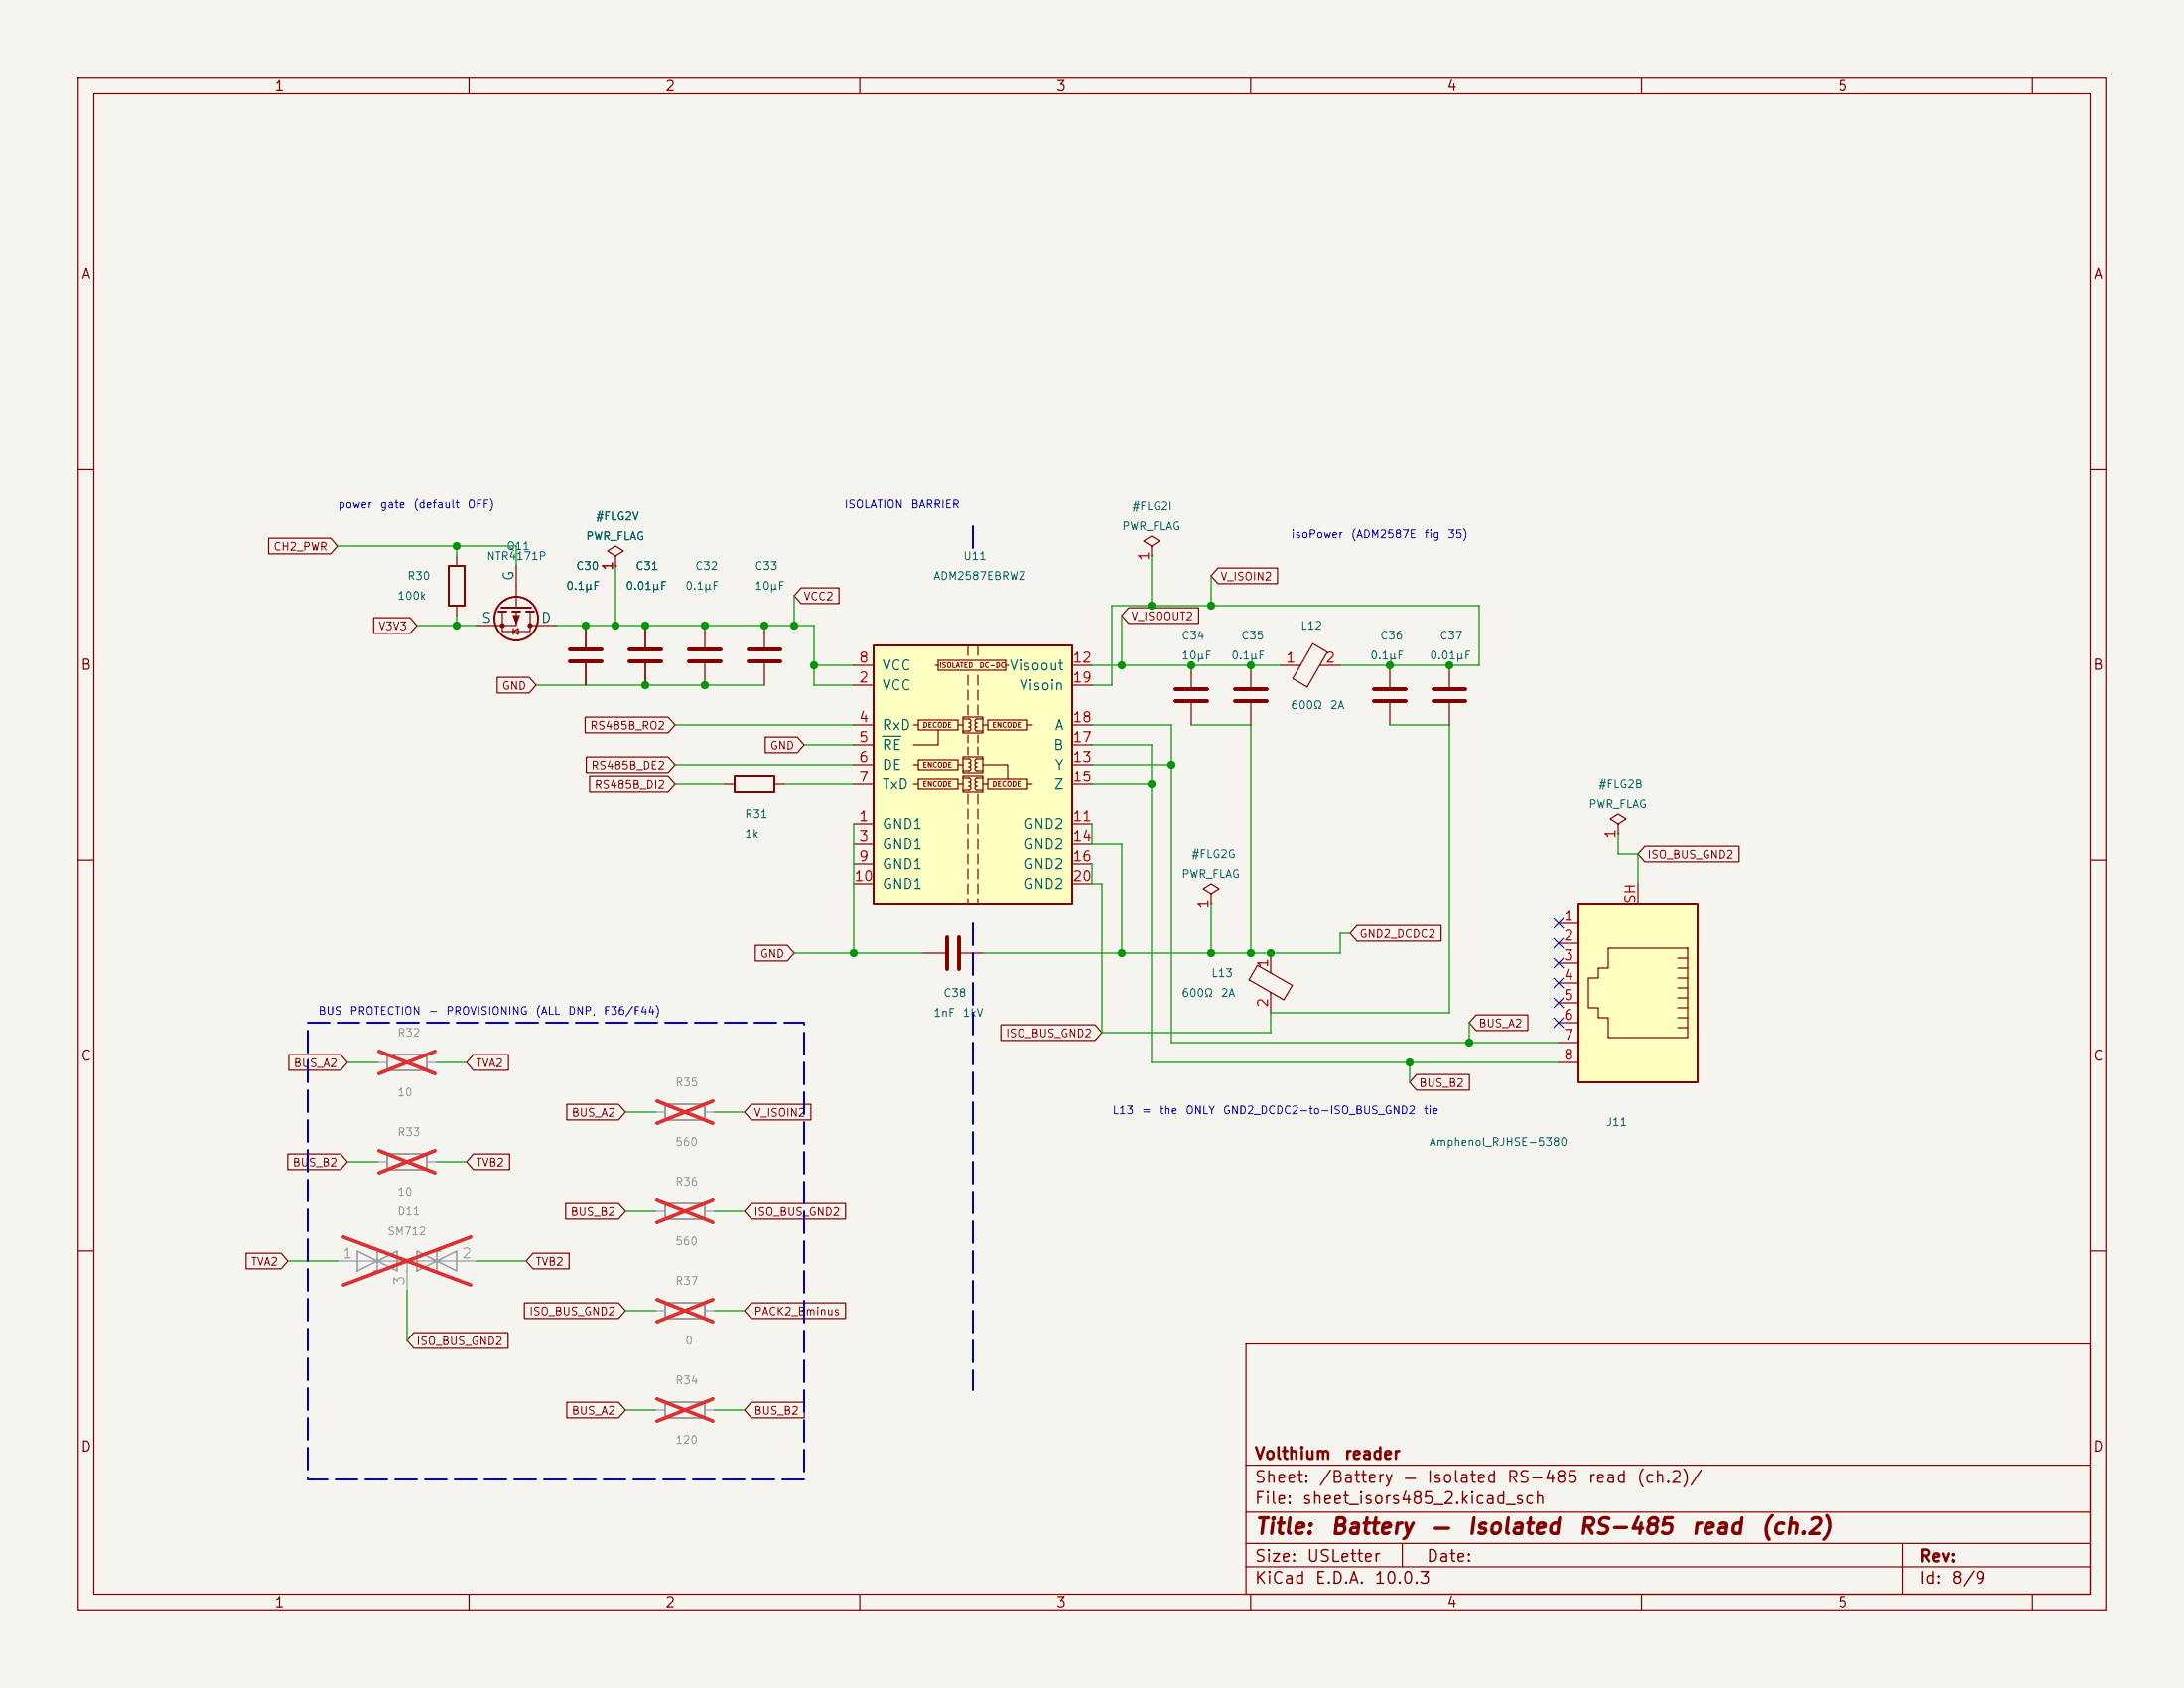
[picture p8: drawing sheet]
<svg xmlns="http://www.w3.org/2000/svg" width="279mm" height="216mm" viewBox="0 0 279 216" stroke-linecap="round" stroke-linejoin="round" font-family="sans-serif">
<path d="M0 0h279.4v215.9h-279.4z" fill="#f5f4ef" stroke="#f5f4ef" stroke-width=".13"/>
<g fill="none" stroke="#840000" stroke-width=".15">
<path d="M10 10h259.4v195.9h-259.4zM12 12h255.4v191.9h-255.4zM60 10v2M110 10v2M160 10v2M210 10v2M260 10v2M10 60h2M267.4 60h2M177.8 85.1v2.8M177.8 89.9v2.8M10 110h2"/>
<path d="M267.4 110h2M118.1 121.9h2.8M122.9 121.9h2.8M160.9 123.5l4.4 2.5-1.1 1.9-4.4-2.6zM162.6 121.9v2.6M162.6 126.9v2.6M10 160h2M159.4 171.9h108v32h-108zM267.4 160h2M159.4 197.4h108M159.4 193.4h108M159.4 187.4h108"/>
<path d="M179.4 197.4v3M243.4 197.4v6.5M60 203.9v2M110 203.9v2M159.4 200.4h108M160 203.9v2M210 203.9v2M260 203.9v2"/>
</g>
<path d="M175.8 88.1h4M175.8 89.7h4M121.2 119.9v4.1M122.7 119.9v4.1" fill="none" stroke="#840000" stroke-width=".51"/>
<path d="M111.8 82.6h25.4v33h-25.4z" fill="#ffffc2"/>
<g fill="none" stroke="#840000" stroke-width=".15">
<path d="M109.2 92.7h2.6M109.2 97.8h2.6M109.2 85.1h2.6M109.2 87.6h2.6M109.2 95.3h2.6M116.8 92.7h.7M116.8 97.8h.7M117.5 99.7h5.1v1.3h-5.1zM117.5 92.1h5.1v1.2h-5.1zM117.5 97.2h5.1v1.2h-5.1zM119.6 85.1h.4M120 93.3v2h-3.2"/>
<path d="M120 84.5h8.7v1.2h-8.7zM122.6 92.7h.6M122.6 97.8h.6M123.2 91.7h2.5v2h-2.5zM123.2 96.8h2.5v2h-2.5zM123.2 99.3h2.5v2h-2.5zM123.2 91.9h.8l.1 .1 .1 .3-.2 .2h.1l.1 .3-.2 .2h.1l.1 .2-.2 .3h-.8M123.2 97h.8l.1 .1 .1 .3-.2 .1 .1 .1 .1 .2-.2 .2 .1 .1 .1 .2-.2 .2-.8 .1M123.2 99.6h.8l.1 .1 .1 .2-.2 .2 .1 .1 .1 .2-.2 .2 .1 .1 .1 .1-.2 .3h-.8M123.8 82.6v1.2M123.8 86.4v1.2M123.8 88.3v1.2"/>
<path d="M123.8 90.2v1.2M123.8 94v1M123.8 95.5v1M125.1 82.6v1.2M125.1 86.4v1.2M125.1 88.3v1.2M125.1 90.2v1.2M125.1 94v1M125.1 95.5v1M125.7 91.9l-.8 .1-.2 .2 .1 .2 .2 .1-.3 .2 .1 .2 .2 .1-.3 .1 .1 .3 .1 .1h.8M125.7 97h-.8l-.2 .3 .1 .2h.2l-.3 .2 .1 .3h.2l-.3 .2 .1 .3 .1 .1h.8M125.7 99.6h-.8l-.2 .2 .1 .2 .2 .1-.3 .2 .1 .2 .2 .1-.3 .1 .1 .3 .1 .1h.8"/>
<path d="M125.7 97.8h3.2v1.9M125.7 92.7h.7M126.4 92.1h5v1.2h-5zM126.4 99.7h5v1.3h-5zM128.7 85.1h.3M131.4 92.7h.7M137.2 92.7h2.5M137.2 97.8h2.5M137.2 85.1h2.5M137.2 87.6h2.5M137.2 95.3h2.5M109.2 100.3h2.6"/>
<path d="M109.2 105.4h2.6M109.2 108h2.6M109.2 110.5h2.6M109.2 113h2.6M116.8 100.3h.7M122.6 100.3h.6M123.8 101.6v1.3M123.8 103.5v1.3M123.8 105.4v1.3M123.8 107.3v1.3M123.8 109.2v1.3M123.8 111.1v1.3"/>
<path d="M123.8 113v1.3M123.8 114.9v.7M125.1 101.6v1.3M125.1 103.5v1.3M125.1 105.4v1.3M125.1 107.3v1.3M125.1 109.2v1.3M125.1 111.1v1.3M125.1 113v1.3M125.1 114.9v.7M125.7 100.3h.7M131.4 100.3h.7"/>
<path d="M137.2 100.3h2.5M137.2 105.4h2.5M137.2 108h2.5M137.2 110.5h2.5M137.2 113h2.5"/>
</g>
<path d="M111.8 82.6h25.4v33h-25.4z" fill="none" stroke="#840000" stroke-width=".25"/>
<path d="M112.9 94.1h2.4" fill="none" stroke="#006464" stroke-width=".15"/>
<path d="M201.9 115.6h15.3v22.8h-15.3z" fill="#ffffc2"/>
<g fill="none" stroke="#840000" stroke-width=".15">
<path d="M34.3 68.8h8l.9 1.1-.9 1h-8zM47.8 79h4.7l.8 1-.8 1h-4.7zM58.4 71.1v1.3M58.4 77.5v1.2M64.3 78.2v2.6h3.5v-2.6M66 78.2v1.8h-5M66 72.4v5.3M78.7 71.1l1.1-.6-1.1-.6-1 .6 1 .6v1.3M78.7 72.4h.1M102.5 75.2h4.8v2h-4.8l-.9-1zM144.4 77.7h8.9v2h-8.9l-.9-1zM147.3 69.9l1-.7-1-.6-1 .6 1 .7v1.2"/>
<path d="M147.3 71.1h.1M155.8 72.7h7.6v2h-7.6l-.9-1zM63.6 86.6h4.1l.9 1-.9 1h-4.1zM65.7 80.8l.6-.4v.8zM65.7 80.4v.8M67.8 80h3.3M74.9 91.7h10.6l.9 1-.9 1h-10.6zM74.9 80v2.8M74.9 84.8v2.8M75 96.8h10.5l.9 1-.9 1h-10.5zM75.4 99.3h10.1l.9 1-.9 1h-10.1zM82.5 80v2.8"/>
<path d="M82.5 84.8v2.8M90.2 80v2.8M90.2 84.8v2.8M97.8 80v2.8M97.8 84.8v2.8M97.9 94.2h4.1l.9 1.1-.9 1h-4.1zM152.4 85.1v2.8M152.4 89.9v2.8M160 85.1v2.8M160 89.9v2.8M163.8 85.1h2.6M167.9 82.3l1.9 1.1-2.6 4.5-1.8-1.1z"/>
<path d="M168.9 85.1h2.5M185.4 85.1v2.8M185.4 89.9v2.8M92.7 100.3h1.3M99.1 100.3h1.2M154.9 114.3l1.1-.6-1.1-.7-1 .7 1 .6v1.3M154.9 115.6h.1M173.6 118.4h10.8v2h-10.8l-.9-1zM199.4 118.1h2.5M207 105.4l1-.6-1-.7-1 .7 1 .6v1.3M207 106.7h.1M209.5 113v2.6"/>
<path d="M210.4 108.2h12.1v2h-12.1l-.9-1zM37 134.9h6.6l.8 1-.8 1h-6.6zM60.6 134.9h4.4v2h-4.4l-.9-1zM96.6 120.9h4.1l.9 1-.9 1h-4.1zM128 131.1h12.1l.9 1-.9 1h-12.1zM181.2 137.4h6.8v2h-6.8l-.9-1zM188.8 129.8h6.7v2h-6.7l-.8-1zM199.4 120.7h2.5M199.4 123.2h2.5M199.4 125.7h2.5M199.4 128.3h2.5M199.4 130.8h2.5"/>
<path d="M199.4 133.4h2.5M199.4 135.9h2.5M205.7 121.3h10.2v11.4h-10.2v-2.5h-1.2v-1.3h-1.3v-3.8h1.3v-1.3h1.2zM214.6 127.6h1.3M214.6 126.4h1.3M214.6 125.1h1.3M214.6 123.8h1.3M214.6 122.6h1.3M214.6 128.9h1.3M214.6 131.4h1.3M214.6 130.2h1.3M36.8 147.6h6.8l.8 1-.8 1h-6.8z"/>
<path d="M60.6 147.6h4.6v2h-4.6l-.9-1zM72.4 153.9h6.7l.9 1-.9 1h-6.7zM72.5 141.2h6.6l.9 1-.9 1h-6.6zM96.1 153.9h12.1v2h-12.1l-.9-1zM96.1 141.2h7.6v2h-7.6l-.9-1zM31.5 160.3h4.5l.8 1-.8 1h-4.5zM52.9 170.4h12.1v2.1h-12.1l-.8-1zM67.1 166.6h12l.9 1-.9 1h-12zM68.2 160.3h4.6v2h-4.6l-.9-1zM72.5 179.3h6.6l.9 1-.9 1h-6.6zM96.1 166.6h12.1v2h-12.1l-.9-1zM96.1 179.3h6.8v2h-6.8l-.9-1z"/>
</g>
<g fill="none" stroke="#840000" stroke-width=".25">
<path d="M57.4 72.4h2v5.1h-2zM63.8 78.2h1M64.1 77.7h3.8M65.5 78.2h1M67.3 78.2h1M94 99.3h5.1v2h-5.1zM201.9 115.6h15.3v22.8h-15.3z"/>
<circle cx="66" cy="79.1" r="2.79"/>
</g>
<path d="M49.5 134.9h5.1v2h-5.1zM49.5 147.6h5.1v2h-5.1zM85.1 153.9h5.1v2.1h-5.1zM85.1 141.2h5.1v2.1h-5.1zM85.1 166.6h5.1v2.1h-5.1zM85.1 179.3h5.1v2.1h-5.1z" fill="none" stroke="#9c9b98" stroke-width=".25"/>
<g fill="none" stroke="#9c9b98" stroke-width=".15">
<path d="M48.3 135.9h1.2M54.6 135.9h1.3M48.3 148.6h1.2M54.6 148.6h1.3M83.8 154.9h1.3M83.8 142.2h1.3M90.2 154.9h1.2M90.2 142.2h1.2M43.2 161.3h17.8M52.1 161.3v3.8M83.8 167.6h1.3M90.2 167.6h1.2"/>
<path d="M83.8 180.3h1.3M90.2 180.3h1.2"/>
</g>
<g fill="none" stroke="#e12e31" stroke-width=".46">
<path d="M48.5 134.5l7.2 2.8M55.7 134.5l-7.2 2.8M43.9 158.2l16.3 6.2M48.5 147.2l7.2 2.8M55.7 147.2l-7.2 2.8M60.2 158.2l-16.3 6.2M84 153.5l7.2 2.9M84 140.8l7.2 2.9M91.2 153.5l-7.2 2.9M91.2 140.8l-7.2 2.9M84 166.2l7.2 2.9M84 178.9l7.2 2.9"/>
<path d="M91.2 166.2l-7.2 2.9M91.2 178.9l-7.2 2.9"/>
</g>
<path d="M45.7 160v2.6l5.1-2.6v2.6zM48.8 160h-.5v2.6h-.5M53.3 160l5.1 2.6v-2.6l-5.1 2.6zM56.4 160h-.5v2.6h-.5" fill="none" stroke="#9c9b98" stroke-width=".2"/>
<circle cx="52.1" cy="161.3" r=".25" fill="#9c9b98" stroke="#9c9b98" stroke-width=".15"/>
<g fill="none" stroke="#840000" stroke-width=".51">
<path d="M72.9 83.1h4.1M72.9 84.6h4.1M80.5 83.1h4.1M80.5 84.6h4.1M88.1 83.1h4.1M88.1 84.6h4.1M95.8 83.1h4M95.8 84.6h4M150.4 88.1h4M150.4 89.7h4M158 88.1h4.1M158 89.7h4.1"/>
<path d="M183.4 88.1h4.1M183.4 89.7h4.1"/>
</g>
<g fill="#840000" stroke="#840000" stroke-width=".15">
<path d="M65.7 78.7h.7l-.4 1.1z"/>
<circle cx="67.8" cy="80" r=".25"/>
<circle cx="64.3" cy="80" r=".25"/>
</g>
<path d="M124.5 67.3v3.8M124.5 118.1v59.7M39.4 130.8h63.5v58.4h-63.5z" fill="none" stroke="#0000c2" stroke-width=".25" stroke-dasharray="2.8 1"/>
<g fill="none" stroke="#009600" stroke-width=".15">
<path d="M43.2 69.9h22.8v2.5M58.4 69.9v1.2M58.4 78.7v1.3M78.7 72.4v7.6M101.6 76.2v3.8M143.5 78.7v6.4M147.3 71.1v6.4M154.9 73.7v3.8M53.3 80h7.7M68.6 87.6h29.2M71.1 80h33v7.6h5.1M86.4 92.7h22.8"/>
<path d="M86.4 97.8h22.8M102.9 95.3h6.3M104.1 85.1h5.1M139.7 92.7h10.2v40.7h49.5M139.7 95.3h7.6v40.6h52.1M139.7 85.1h24.1M139.7 97.8h10.2M152.4 92.7h7.6v29.2M171.4 85.1h17.8v-7.6h-47v10.1h-2.5M177.8 92.7h7.6v36.8h-22.8v2.6h-21.6v-19.1h-1.3v-2.5M86.4 100.3h6.3M100.3 100.3h8.9"/>
<path d="M109.2 105.4v16.5M139.7 100.3h7.6M139.7 105.4v2.6h3.8v13.9M154.9 115.6v6.3M172.7 119.4h-1.3v2.5h-45.7M207 106.7v2.5h2.5v3.8M44.4 135.9h3.9M55.9 135.9h3.8M101.6 121.9h16.5M180.3 135.9v2.5M188 130.8v2.6M44.4 148.6h3.9"/>
<path d="M55.9 148.6h3.8M80 142.2h3.8M80 154.9h3.8M91.4 142.2h3.8M91.4 154.9h3.8M36.8 161.3h6.4M52.1 165.1v6.4M61 161.3h6.3M80 167.6h3.8M91.4 167.6h3.8M80 180.3h3.8M91.4 180.3h3.8"/>
</g>
<path d="M198.8 117.5l1.2 1.2M200 117.5l-1.2 1.2M198.8 120l1.2 1.3M198.8 130.2l1.2 1.2M198.8 127.7l1.2 1.2M198.8 125.1l1.2 1.2M198.8 122.6l1.2 1.2M200 120l-1.2 1.3M200 130.2l-1.2 1.2M200 127.7l-1.2 1.2M200 125.1l-1.2 1.2M200 122.6l-1.2 1.2" fill="none" stroke="#000084" stroke-width=".15"/>
<g fill="#009600" stroke="#009600" stroke-width=".13">
<circle cx="104.1" cy="85.1" r=".46"/>
<circle cx="143.5" cy="85.1" r=".46"/>
<circle cx="147.3" cy="77.5" r=".46"/>
<circle cx="154.9" cy="121.9" r=".46"/>
<circle cx="160" cy="121.9" r=".46"/>
<circle cx="162.6" cy="121.9" r=".46"/>
<circle cx="152.4" cy="85.1" r=".46"/>
<circle cx="149.9" cy="97.8" r=".46"/>
<circle cx="147.3" cy="100.3" r=".46"/>
<circle cx="90.2" cy="87.6" r=".46"/>
<circle cx="90.2" cy="80" r=".46"/>
<circle cx="82.5" cy="80" r=".46"/>
<circle cx="82.5" cy="87.6" r=".46"/>
<circle cx="78.7" cy="80" r=".46"/>
<circle cx="74.9" cy="80" r=".46"/>
<circle cx="97.8" cy="80" r=".46"/>
<circle cx="101.6" cy="80" r=".46"/>
<circle cx="58.4" cy="69.9" r=".46"/>
<circle cx="185.4" cy="85.1" r=".46"/>
<circle cx="177.8" cy="85.1" r=".46"/>
<circle cx="143.5" cy="121.9" r=".46"/>
<circle cx="154.9" cy="77.5" r=".46"/>
<circle cx="160" cy="85.1" r=".46"/>
<circle cx="109.2" cy="121.9" r=".46"/>
<circle cx="58.4" cy="80" r=".46"/>
<circle cx="180.3" cy="135.9" r=".46"/>
<circle cx="188" cy="133.4" r=".46"/>
</g>
<g font-size="2" fill="#840000">
<text x="160.4" y="196.7">Title:</text>
<text x="170.1" y="196.7">Battery</text>
<text x="183" y="196.7">—</text>
<text x="187.6" y="196.7">Isolated</text>
<text x="201.8" y="196.7">RS-485</text>
<text x="216.2" y="196.7">read</text>
<text x="225.1" y="196.7">(ch.2)</text>
</g>
<g font-size="1.5" fill="#840000">
<text x="160.4" y="190">Sheet:</text>
<text x="160.4" y="187">Volthium</text>
<text x="168.6" y="190">/Battery</text>
<text x="171.9" y="187">reader</text>
<text x="179.4" y="190">—</text>
<text x="182.4" y="190">Isolated</text>
<text x="192.7" y="190">RS-485</text>
<text x="203" y="190">read</text>
<text x="209.3" y="190">(ch.2)/</text>
<text x="160.4" y="192.7">File:</text>
<text x="166.5" y="192.7">sheet_isors485_2.kicad_sch</text>
<text x="160.4" y="202.9">KiCad</text>
<text x="160.4" y="200.1">Size:</text>
<text x="167.1" y="200.1">USLetter</text>
<text x="168.1" y="202.9">E.D.A.</text>
<text x="175.7" y="202.9">10.0.3</text>
<text x="182.4" y="200.1">Date:</text>
<text x="245.4" y="200.1">Rev:</text>
<text x="245.4" y="202.9">Id:</text>
<text x="249.5" y="202.9">8/9</text>
</g>
<g font-size="1.3" fill="#840000">
<text x="35" y="12">1</text>
<text x="85" y="12">2</text>
<text x="135" y="12">3</text>
<text x="185" y="12">4</text>
<text x="235" y="12">5</text>
<text x="10.3" y="36">A</text>
<text x="267.7" y="36">A</text>
<text x="10.3" y="86">B</text>
<text x="267.7" y="86">B</text>
<text x="10.3" y="136">C</text>
<text x="267.7" y="136">C</text>
<text x="10.3" y="186">D</text>
<text x="267.7" y="186">D</text>
<text x="35" y="205.9">1</text>
<text x="85" y="205.9">2</text>
<text x="135" y="205.9">3</text>
<text x="185" y="205.9">4</text>
<text x="235" y="205.9">5</text>
</g>
<g font-size="1.3" fill="#a90000">
<text x="147.3" y="71.8" transform="rotate(-90 147.3 71.8)">1</text>
<text x="78.7" y="73.1" transform="rotate(-90 78.7 73.1)">1</text>
<text x="109.8" y="87.6">2</text>
<text x="109.8" y="85.1">8</text>
<text x="137.1" y="85.1">12</text>
<text x="137.1" y="87.6">19</text>
<text x="164.4" y="85.1">1</text>
<text x="169.5" y="85.1">2</text>
<text x="109.8" y="92.7">4</text>
<text x="109.8" y="95.2">5</text>
<text x="137.1" y="95.2">17</text>
<text x="137.1" y="92.7">18</text>
<text x="109.8" y="97.8">6</text>
<text x="109.8" y="100.3">7</text>
<text x="137.1" y="97.8">13</text>
<text x="137.1" y="100.3">15</text>
<text x="109.8" y="105.4">1</text>
<text x="109.8" y="107.9">3</text>
<text x="137.1" y="105.4">11</text>
<text x="137.1" y="107.9">14</text>
<text x="207" y="107.4" transform="rotate(-90 207 107.4)">1</text>
<text x="109.2" y="113">10</text>
<text x="109.8" y="110.5">9</text>
<text x="137.1" y="110.5">16</text>
<text x="137.1" y="113">20</text>
<text x="154.9" y="116.3" transform="rotate(-90 154.9 116.3)">1</text>
<text x="200" y="118.1">1</text>
<text x="209.5" y="115.7" transform="rotate(-90 209.5 115.7)">SH</text>
<text x="162.5" y="123.9" transform="rotate(-90 162.5 123.9)">1</text>
<text x="200" y="120.6">2</text>
<text x="200" y="123.2">3</text>
<text x="200" y="125.7">4</text>
<text x="162.5" y="129" transform="rotate(-90 162.5 129)">2</text>
<text x="200" y="128.2">5</text>
<text x="200" y="130.8">6</text>
<text x="200" y="133.3">7</text>
<text x="200" y="135.9">8</text>
</g>
<g font-size="1.3" fill="#006464">
<text x="66" y="74.4" transform="rotate(-90 66 74.4)">G</text>
<text x="61.5" y="80">S</text>
<text x="69.1" y="80">D</text>
<text x="112.8" y="88.6">VCC</text>
<text x="112.8" y="86.1">VCC</text>
<text x="129" y="86.1">Visoout</text>
<text x="130.3" y="88.6">Visoin</text>
<text x="112.8" y="93.7">RxD</text>
<text x="134.9" y="93.7">A</text>
<text x="112.8" y="96.2">RE</text>
<text x="112.8" y="98.8">DE</text>
<text x="112.8" y="101.3">TxD</text>
<text x="134.7" y="96.2">B</text>
<text x="134.7" y="101.3">Z</text>
<text x="134.9" y="98.8">Y</text>
<text x="112.8" y="106.4">GND1</text>
<text x="130.9" y="106.4">GND2</text>
<text x="112.8" y="108.9">GND1</text>
<text x="112.8" y="111.5">GND1</text>
<text x="130.9" y="108.9">GND2</text>
<text x="130.9" y="111.5">GND2</text>
<text x="112.8" y="114">GND1</text>
<text x="130.9" y="114">GND2</text>
</g>
<g font-size="1.3" fill="#a5a4a2">
<text x="43.7" y="161.3">1</text>
<text x="59" y="161.3">2</text>
<text x="52" y="164.5" transform="rotate(-90 52 164.5)">3</text>
</g>
<g font-size="1" fill="#0000c2">
<text x="43.2" y="65.3">power</text>
<text x="48.5" y="65.3">gate</text>
<text x="52.8" y="65.3">(default</text>
<text x="59.7" y="65.3">OFF)</text>
<text x="107.9" y="65.3">ISOLATION</text>
<text x="116.4" y="65.3">BARRIER</text>
<text x="165.1" y="69.1">isoPower</text>
<text x="172.7" y="69.1">(ADM2587E</text>
<text x="182.1" y="69.1">fig</text>
<text x="185.1" y="69.1">35)</text>
<text x="40.6" y="130.1">BUS</text>
<text x="44.7" y="130.1">PROTECTION</text>
<text x="54.7" y="130.1">-</text>
<text x="57" y="130.1">PROVISIONING</text>
<text x="68.4" y="130.1">(ALL</text>
<text x="72.6" y="130.1">DNP,</text>
<text x="77.1" y="130.1">F36/F44)</text>
<text x="142.2" y="142.8">L13</text>
<text x="146" y="142.8">=</text>
<text x="148.2" y="142.8">the</text>
<text x="151.6" y="142.8">ONLY</text>
<text x="156.4" y="142.8">GND2_DCDC2-to-ISO_BUS_GND2</text>
<text x="182" y="142.8">tie</text>
</g>
<g font-size="1" fill="#006464">
<text x="144.7" y="65.5">#FLG2I</text>
<text x="62.2" y="71.9">NTR4171P</text>
<text x="64.7" y="70.6">Q11</text>
<text x="74.9" y="69.3">PWR_FLAG</text>
<text x="76.2" y="66.8">#FLG2V</text>
<text x="123.1" y="71.9">U11</text>
<text x="143.5" y="68.1">PWR_FLAG</text>
<text x="50.8" y="77">100k</text>
<text x="52" y="74.4">R30</text>
<text x="72.3" y="75.7">0.1µF</text>
<text x="73.6" y="73.2">C30</text>
<text x="80" y="75.7">0.01µF</text>
<text x="81.2" y="73.2">C31</text>
<text x="87.6" y="75.7">0.1µF</text>
<text x="88.9" y="73.2">C32</text>
<text x="96.5" y="75.7">10µF</text>
<text x="96.5" y="73.2">C33</text>
<text x="119.3" y="74.4">ADM2587EBRWZ</text>
<text x="151.1" y="82">C34</text>
<text x="158.7" y="82">C35</text>
<text x="166.3" y="80.8">L12</text>
<text x="176.5" y="82">C36</text>
<text x="184.1" y="82">C37</text>
<text x="151.1" y="84.6">10µF</text>
<text x="157.4" y="84.6">0.1µF</text>
<text x="175.2" y="84.6">0.1µF</text>
<text x="182.8" y="84.6">0.01µF</text>
<text x="165.1" y="90.9">600Ω</text>
<text x="170.1" y="90.9">2A</text>
<text x="204.4" y="101.1">#FLG2B</text>
<text x="95.2" y="107.4">1k</text>
<text x="95.2" y="104.9">R31</text>
<text x="203.2" y="103.6">PWR_FLAG</text>
<text x="151.1" y="112.5">PWR_FLAG</text>
<text x="152.4" y="110">#FLG2G</text>
<text x="154.9" y="125.2">L13</text>
<text x="119.3" y="130.3">1nF</text>
<text x="120.6" y="127.8">C38</text>
<text x="123.1" y="130.3">1kV</text>
<text x="151.1" y="127.8">600Ω</text>
<text x="156.1" y="127.8">2A</text>
<text x="182.8" y="146.8">Amphenol_RJHSE-5380</text>
<text x="205.4" y="144.3">J11</text>
</g>
<g font-size="1" fill="#840000">
<text x="34.9" y="70.7">CH2_PWR</text>
<text x="102.7" y="77">VCC2</text>
<text x="156.1" y="74.5">V_ISOIN2</text>
<text x="48.3" y="80.8">V3V3</text>
<text x="144.6" y="79.6">V_ISOOUT2</text>
<text x="64.2" y="88.5">GND</text>
<text x="75.4" y="93.5">RS485B_RO2</text>
<text x="75.5" y="98.6">RS485B_DE2</text>
<text x="76" y="101.2">RS485B_DI2</text>
<text x="98.4" y="96.1">GND</text>
<text x="210.7" y="110.1">ISO_BUS_GND2</text>
<text x="97.2" y="122.8">GND</text>
<text x="173.8" y="120.2">GND2_DCDC2</text>
<text x="189.1" y="131.6">BUS_A2</text>
<text x="37.5" y="136.7">BUS_A2</text>
<text x="60.8" y="136.7">TVA2</text>
<text x="128.6" y="132.9">ISO_BUS_GND2</text>
<text x="73.1" y="143.1">BUS_A2</text>
<text x="96.4" y="143.1">V_ISOIN2</text>
<text x="181.5" y="139.3">BUS_B2</text>
<text x="37.4" y="149.4">BUS_B2</text>
<text x="60.8" y="149.4">TVB2</text>
<text x="72.9" y="155.8">BUS_B2</text>
<text x="96.4" y="155.8">ISO_BUS_GND2</text>
<text x="32" y="162.1">TVA2</text>
<text x="68.4" y="162.1">TVB2</text>
<text x="53.2" y="172.3">ISO_BUS_GND2</text>
<text x="67.6" y="168.5">ISO_BUS_GND2</text>
<text x="96.4" y="168.5">PACK2_Bminus</text>
<text x="73.1" y="181.2">BUS_A2</text>
<text x="96.4" y="181.2">BUS_B2</text>
</g>
<g font-size="1" fill="#939391">
<text x="50.8" y="132.8">R32</text>
<text x="50.8" y="140.5">10</text>
<text x="86.3" y="139.2">R35</text>
<text x="50.8" y="145.5">R33</text>
<text x="86.3" y="146.8">560</text>
<text x="50.8" y="153.2">10</text>
<text x="50.8" y="155.7">D11</text>
<text x="86.3" y="151.9">R36</text>
<text x="49.5" y="158.2">SM712</text>
<text x="86.3" y="159.5">560</text>
<text x="86.3" y="164.6">R37</text>
<text x="87.6" y="172.2">0</text>
<text x="86.3" y="177.3">R34</text>
<text x="86.3" y="184.9">120</text>
</g>
<g font-size=".6" fill="#840000">
<text x="120.1" y="85.6">ISOLATED</text>
<text x="125.2" y="85.6">DC-DC</text>
<text x="118" y="93.2">DECODE</text>
<text x="126.9" y="93.2">ENCODE</text>
<text x="118" y="98.3">ENCODE</text>
<text x="118" y="100.8">ENCODE</text>
<text x="126.9" y="100.8">DECODE</text>
</g>
</svg>
